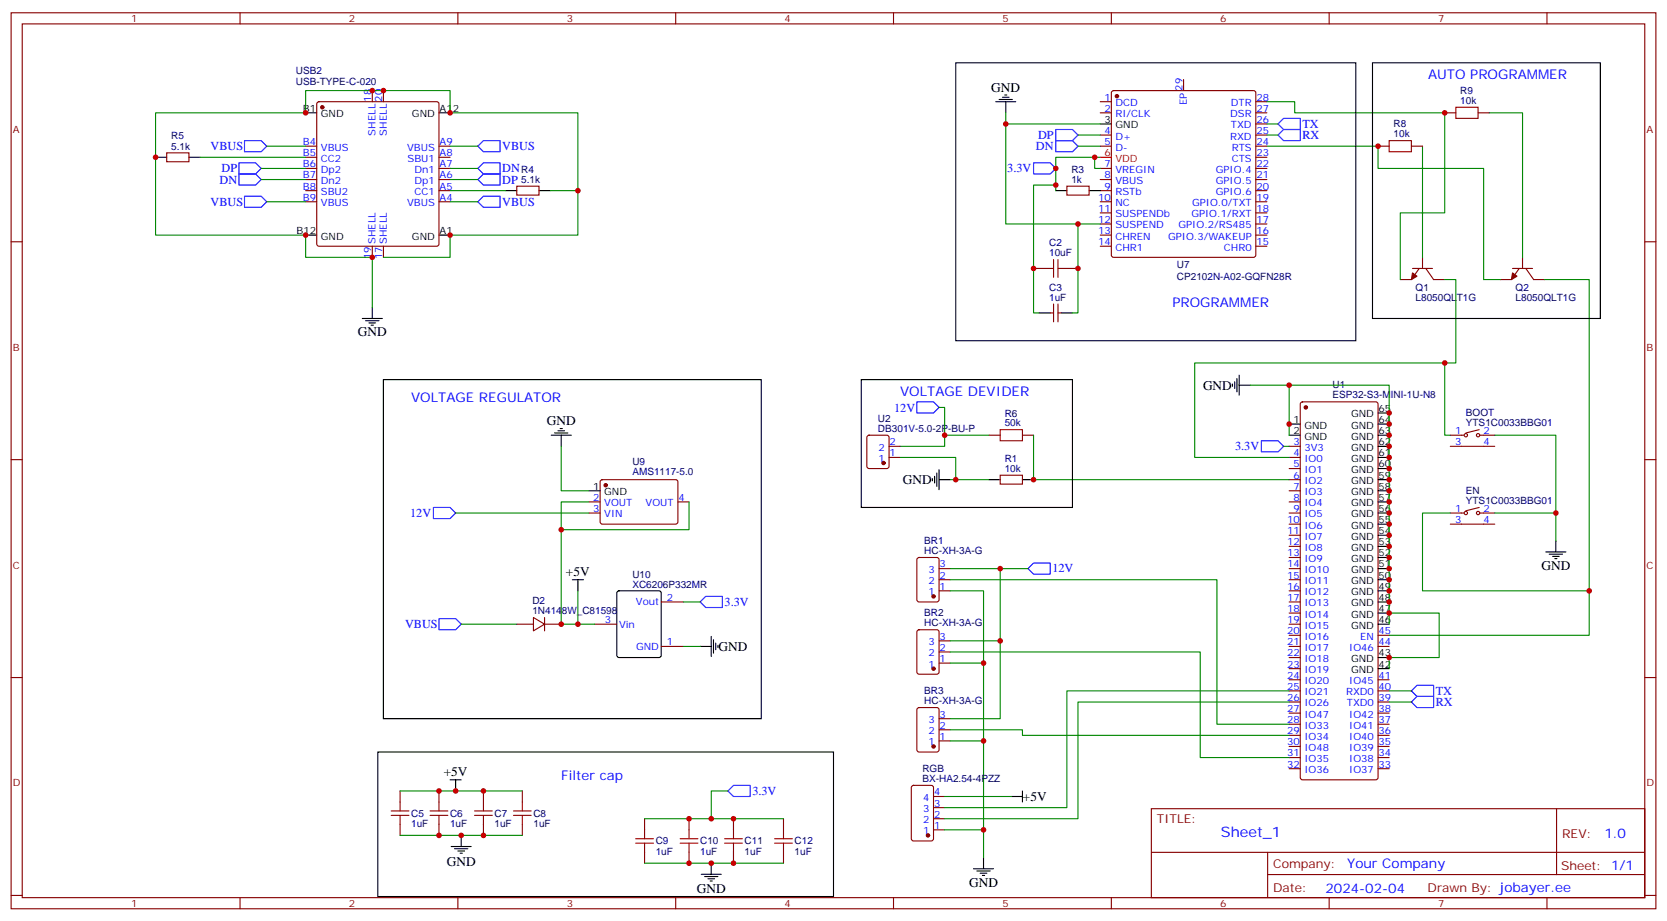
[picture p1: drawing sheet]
<svg xmlns="http://www.w3.org/2000/svg" width="529mm" height="292mm" viewBox="0 0 529 292" stroke-linecap="round" stroke-linejoin="round" font-family="sans-serif">
<g fill="none" stroke="#870000" stroke-width=".35">
<path d="M3.5 4.1h522.1v284.3h-522.1zM7.1 7.6h515v277.3h-515zM76.2 4.1v3.5M145.3 4.1v3.5M214.5 4.1v3.5M283.6 4.1v3.5M352.8 4.1v3.5M421.9 4.1v3.5M491.1 4.1v3.5M100.8 32.5l.4-.2h37.4l.5 .2 .2 .5v44.4l-.2 .5-.5 .2h-37.4l-.5-.2-.2-.5v-44.4zM118.2 28.8v3.5M121.7 28.8v3.5"/>
<path d="M349.2 32.3h3.6M349.2 35.8h3.6M353 29l.5-.2h44.4l.5 .2 .2 .5v51.5l-.2 .5-.5 .2h-44.4l-.5-.3-.2-.4v-51.5zM375.7 25.2v3.6M398.6 32.3h3.6M398.6 35.8h3.6M398.6 39.3h3.6M458.6 35.8h3.5M469.2 35.8h3.5M52.9 48.5h7.1v2.8h-7.1zM97 46.4h3.5M97 53.4h3.5"/>
<path d="M97 57h3.5M97 49.9h3.5M139.3 46.4h3.6M139.3 53.4h3.6M139.3 57h3.6M139.3 49.9h3.6M164 59.1h7.1v2.8h-7.1zM338.7 59.1h7v2.8h-7zM349.2 42.9h3.6M349.2 46.4h3.6M349.2 53.4h3.6M349.2 57h3.6"/>
<path d="M398.6 42.9h3.6M398.6 46.4h3.6M398.6 53.4h3.6M398.6 57h3.6M398.6 49.9h3.6M437.4 46.4h3.6M448 46.4h3.6M3.5 76.7h3.6M97 60.5h3.5M97 64h3.5M118.2 78.1v3.6M121.7 78.1v3.6"/>
<path d="M139.3 60.5h3.6M139.3 64h3.6M349.2 60.5h3.6M349.2 64h3.6M349.2 67.6h3.6M349.2 71.1h3.6M349.2 74.6h3.6M349.2 78.1h3.6M398.6 60.5h3.6M398.6 64h3.6M398.6 67.6h3.6M398.6 71.1h3.6"/>
<path d="M398.6 74.6h3.6M398.6 78.1h3.6M522.1 76.7h3.5M328.1 85.2h3.5M333.4 99.3h1M334.4 96.5v5.6M335.8 96.5v5.6M335.8 99.3h1.1M338.7 85.2h3.5M448.4 85.2h6.3M450.5 85.2l-2.5 3.5h-3.5M451.6 81.7v3.5"/>
<path d="M452.6 85.2l2.5 3.5h3.5M480.1 85.2h6.4M482.2 85.2l-2.4 3.5h-3.6M483.3 81.7v3.5M484.4 85.2l2.4 3.5h3.6M275.4 138.3l.5-.2h5.6l.7 .4v9.5l-.4 .6-5.9 .1-.7-.5v-9.4zM314 138.1h3.5M324.6 138.1h3.5M413 127.7l.5-.2h23.2l.5 .2 .2 .5v118.6l-.2 .5-.5 .2h-23.2l-.5-.3-.3-.4v-118.6zM460.4 138.1h4.2M469.5 136.3l-4.2 1.1M469.9 138.1h4.6"/>
<path d="M3.5 145.9h3.6M187 159.3h3.5M190.7 152.4l.5-.2 23.6 .1 .4 .6-.1 13-.6 .4h-23.6l-.4-.7v-12.7zM215.2 159.3h3.5M282.2 141.6h3.6M282.2 145.2h3.6M317.5 150.8h7.1v2.8h-7.1zM409.2 141.6h3.5M409.2 145.2h3.5M409.2 148.7h3.5M409.2 152.2h3.5M409.2 155.8h3.5"/>
<path d="M409.2 159.3h3.5M460.4 141.6h14.1M522.1 145.9h3.5M187 162.8h3.5M291.3 177.1l.4-.2h5.7l.6 .4 .1 13-.5 .7h-5.9l-.6-.4-.1-13zM409.2 162.8h3.5M409.2 166.3h3.5M409.2 169.9h3.5M409.2 173.4h3.5M409.2 176.9h3.5M460.4 162.8h4.2M460.4 166.3h14.1"/>
<path d="M469.5 161l-4.2 1.1M469.9 162.8h4.6M164 198.1h5.3M169.3 196l3.6 2.1-3.6 2.1zM172.9 198.1h5.3M172.9 196v4.2M188.7 198.1h7.1M209.9 191h7.1M298.1 180.4h3.5M298.1 184h3.5M298.1 187.5h3.5M409.2 180.4h3.5"/>
<path d="M409.2 184h3.5M409.2 187.5h3.5M409.2 191h3.5M409.2 194.6h3.5M409.2 198.1h3.5M3.5 215h3.6M209.9 205.1h7.1M291.3 200.1l.4-.3h5.7l.6 .5 .1 13-.5 .6-5.9 .1-.6-.5-.1-12.9zM298.1 210.4h3.5M298.1 206.9h3.5M298.1 203.4h3.5M409.2 201.6h3.5"/>
<path d="M409.2 205.1h3.5M409.2 208.7h3.5M409.2 212.2h3.5M409.2 215.7h3.5M409.2 219.3h3.5M437.4 201.6h3.6M437.4 205.1h3.6M437.4 215.7h3.6M437.4 219.3h3.6M522.1 215h3.5M291.3 224.7l.4-.2h5.7l.6 .5 .1 12.9-.5 .7-5.9 .1-.6-.5-.1-13zM298.1 235.1h3.5"/>
<path d="M298.1 231.6h3.5M298.1 228.1h3.5M409.2 222.8h3.5M409.2 226.3h3.5M409.2 229.8h3.5M409.2 233.4h3.5M409.2 236.9h3.5M437.4 222.8h3.6M437.4 226.3h3.6M437.4 229.8h3.6M437.4 233.4h3.6M437.4 236.9h3.6"/>
<path d="M127 251v3.5M139.3 251v3.5M153.5 251v3.5M165.8 251v3.5M204.6 259.8v3.5M218.7 259.8v3.5M232.8 259.8v3.5M248.7 259.8v3.5M289.5 249.4l.5-.2h5.6l.7 .5v16.5l-.4 .6-5.9 .1-.7-.5v-16.5zM296.3 259.8h3.6M296.3 256.3h3.6M296.3 252.8h3.6"/>
<path d="M365.5 256.6h156.6v28.3h-156.6zM409.2 240.4h3.5M409.2 243.9h3.5M437.4 240.4h3.6M437.4 243.9h3.6M494.1 256.7v20.8M127 261.6v3.5M139.3 261.6v3.5M153.5 261.6v3.5M165.8 261.6v3.5M204.6 270.4v3.5M218.7 270.4v3.5"/>
<path d="M232.8 270.4v3.5M248.7 270.4v3.5M296.3 263.3h3.6M365.5 270.5h156.5M402.4 277.5h119.6M402.4 270.5v14.1M3.5 284.2h3.6M76.2 284.9v3.5M145.3 284.9v3.5M214.5 284.9v3.5M283.6 284.9v3.5M352.8 284.9v3.5"/>
<path d="M421.9 284.9v3.5M491.1 284.9v3.5M522.1 284.2h3.5"/>
<circle cx="465.3" cy="138.1" r=".53"/>
<circle cx="469.2" cy="138.1" r=".53"/>
<circle cx="465.3" cy="162.8" r=".53"/>
<circle cx="469.2" cy="162.8" r=".53"/>
</g>
<g fill="#870000" stroke="#870000" stroke-width=".35">
<path d="M448.4 86.6l1.4 1.1-1.8 1z"/>
<path d="M480.1 86.6l1.4 1.1-1.7 1z"/>
<circle cx="414.5" cy="129.3" r=".53"/>
<circle cx="354.5" cy="30.5" r=".53"/>
<circle cx="192.3" cy="154" r=".53"/>
<circle cx="296.3" cy="189.3" r=".53"/>
<circle cx="296.3" cy="212.2" r=".53"/>
<circle cx="296.3" cy="236.9" r=".53"/>
<circle cx="294.6" cy="265.1" r=".53"/>
<circle cx="280.5" cy="146.9" r=".53"/>
<circle cx="102.3" cy="34" r=".53"/>
</g>
<g fill="none" stroke="#000" stroke-width=".35">
<path d="M303.4 19.9h127v88.2h-127zM435.7 19.9h72.3v81.2h-72.3zM97 35.8h3.5M139.3 35.8h3.6M316.1 32.3h6.3M317.1 31.6h4.3M318.2 30.9h2.1M318.9 30.2h.7M319.3 32.3v3.5M349.2 39.3h3.6M49.4 49.9h3.5M60 49.9h3.5"/>
<path d="M97 74.6h3.5M139.3 74.6h3.6M160.5 60.5h3.5M171.1 60.5h3.5M335.1 60.5h3.6M345.7 60.5h3.5M118.2 97.5v3.6M329.8 99.3h3.6M336.9 99.3h3.5M115 101.1h6.4M116.1 101.8h4.2M117.1 102.5h2.1"/>
<path d="M117.8 103.2h.7M393.3 119.1v6.3M121.7 120.5h120v107.6h-120zM175 138.1h6.3M176 137.4h4.3M177.1 136.7h2.1M177.8 136h.7M178.2 138.1v3.5M273.4 120.5h67v40.5h-67zM391.2 121.9v.7M391.9 121.2v2.1M392.6 120.1v4.3"/>
<path d="M393.3 122.2h3.6M409.2 134.6h3.5M409.2 138.1h3.5M437.4 134.6h3.6M437.4 138.1h3.6M437.4 131.1h3.6M187 155.8h3.5M296 151.9v.7M296.7 151.2v2.1M297.4 150.1v4.2M298.1 152.2h3.5M298.1 149v6.4"/>
<path d="M314 152.2h3.5M324.6 152.2h3.5M437.4 159.3h3.6M437.4 155.8h3.6M437.4 152.2h3.6M437.4 148.7h3.6M437.4 145.2h3.6M437.4 141.6h3.6M437.4 176.9h3.6M437.4 173.4h3.6M437.4 169.9h3.6M437.4 166.3h3.6"/>
<path d="M437.4 162.8h3.6M490.7 175.2h6.4M491.8 175.9h4.2M492.8 176.6h2.1M493.5 177.3h.7M493.9 171.6v3.6M181.7 184h3.5M183.4 184v3.5M196 187.7l.5-.2h12.7l.6 .4 .1 20.1-.5 .6-12.9 .1-.7-.5v-20zM437.4 198.1h3.6M437.4 194.6h3.6M437.4 191h3.6"/>
<path d="M437.4 187.5h3.6M437.4 184h3.6M437.4 180.4h3.6M222.2 205.1h3.6M225.8 202v6.3M226.5 203v4.3M227.2 204.1v2.1M227.9 204.8v.7M437.4 212.2h3.6M437.4 208.7h3.6M119.9 238.7h144.7v45.8h-144.7zM142.9 247.5h3.5"/>
<path d="M144.6 247.5v3.5M321 252.8h3.6M324.6 251v3.5M143.2 268.6h6.4M144.3 269.3h4.2M145.3 270.1h2.2M146 270.8h.8M146.4 265.1v3.5M222.6 277.5h6.4M223.7 278.2h4.2M224.7 278.9h2.1M225.4 279.6h.7"/>
<path d="M225.8 273.9v3.6M309 275.7h6.4M310.1 276.4h4.2M311.1 277.1h2.2M311.9 277.8h.7M312.2 272.2v3.5"/>
</g>
<path d="M349.2 49.9h3.6" fill="none" stroke="#f00" stroke-width=".35"/>
<g fill="none" stroke="#00f" stroke-width=".35">
<path d="M405.7 39.3l1.8-1.7h5.2v3.5h-5.2zM75.8 55.2h5.3l1.8 1.8-1.8 1.7h-5.3zM75.8 51.7h5.3l1.8 1.7-1.8 1.8h-5.3zM77.6 44.6h5.3l1.8 1.8-1.8 1.8h-5.3zM151.7 57l1.8-1.8h5.2v3.5h-5.2zM151.7 46.4l1.8-1.8h5.2v3.6h-5.2zM153.5 51.7h5.2v3.5h-5.2l-1.8-1.8zM328.1 51.7h5.3l1.7 1.7-1.7 1.8h-5.3zM335.1 44.6h5.3l1.8 1.8-1.8 1.8h-5.3zM335.1 41.1h5.3l1.8 1.8-1.8 1.7h-5.3zM405.7 42.9l1.8-1.8h5.2v3.5h-5.2zM77.6 62.3h5.3l1.8 1.7-1.8 1.8h-5.3z"/>
<path d="M151.7 64l1.8-1.7h5.2v3.5h-5.2zM291 127.5h5.3l1.8 1.8-1.8 1.8h-5.3zM400.4 139.9h5.3l1.8 1.7-1.8 1.8h-5.3zM137.6 161h5.3l1.7 1.8-1.7 1.8h-5.3zM139.3 196.3h5.3l1.8 1.8-1.8 1.7h-5.3zM222.2 191l1.8-1.7h5.3v3.5h-5.3zM326.3 180.4l1.8-1.7h5.3v3.5h-5.3zM448 219.3l1.8-1.8h5.3v3.5h-5.3zM448 222.8l1.8-1.8h5.3v3.5h-5.3zM231.1 251l1.7-1.8h5.3v3.6h-5.3z"/>
</g>
<g fill="none" stroke="#008700" stroke-width=".35">
<path d="M319.3 35.8v3.5h29.9M319.3 39.3v31.8h29.9M402.2 32.3h8.8v3.5h47.6v31.8h-14.1v21.1M402.2 39.3h3.5M472.7 35.8h10.6v45.9M63.5 49.9h33.5M82.9 53.4h14.1M82.9 57h14.1M84.7 46.4h12.3M142.9 46.4h8.8M142.9 53.4h8.8M142.9 57h8.8"/>
<path d="M335.1 58.7h-7v40.6h1.7M342.2 42.9h7M342.2 46.4h7M347.5 49.9v3.5h1.7M349.2 49.9h-14.1v10.6M402.2 46.4h35.2v7h33.6v35.3h5.2M402.2 42.9h3.5M451.6 46.4v35.3M84.7 64h12.3M142.9 64h8.8M142.9 60.5h17.6M174.6 60.5h8.8"/>
<path d="M342.2 71.1v28.2h-1.8M121.7 81.7h21.2v-7.1h40.5v-38.8h-40.5v-7h-45.9v7h-47.6v38.8h47.6v7.1h21.2v15.8M458.6 88.7h3.5v26.5h-82.9v30h30M490.4 88.7h14.1v112.9h-63.5M458.6 115.2v22.9h1.8M298.1 129.3h1.8v8.8M314 138.1h-14.1v3.5h-14.1M328.1 138.1v14.1h81.1M396.9 122.2h12.3v15.9M409.2 122.2h31.8v75.9M474.5 138.1h19.4v24.7M178.2 141.6v14.2h8.8"/>
<path d="M187 159.3h-8.8v38.8h10.5M218.7 159.3v8.8h-40.5M285.8 145.2h17.6v7M301.6 152.2h12.4M407.5 141.6h1.7M144.6 162.8h42.4M460.4 162.8h-8.8v24.7h52.9M474.5 162.8h19.4v8.8M146.4 198.1h17.6M183.4 187.5v10.6M217 191h5.2M301.6 187.5h10.6v22.9h-10.6"/>
<path d="M301.6 180.4h15.9v47.7h-15.9M301.6 184h84.7v45.8h22.9M317.5 180.4h8.8M441 194.6h15.8v14.1h-15.8v3.5M217 205.1h5.2M301.6 206.9h79.4v33.5h28.2M301.6 203.4h15.9M312.2 210.4v24.7h-10.6M409.2 219.3h-70.5v37h-38.8M441 219.3h7M301.6 231.6h23v1.8h84.6M312.2 235.1v37.1"/>
<path d="M409.2 222.8h-67v37h-42.3M441 222.8h7M127 251h38.8M204.6 259.8h44.1M231.1 251h-5.3v8.8M299.9 252.8h21.1M127 265.1h38.8M204.6 273.9h44.1M299.9 263.3h12.3"/>
</g>
<g fill="none" stroke="#a10000" stroke-width=".35">
<path d="M462.1 34h7.1v3.6h-7.1zM441 44.6h7v3.6h-7zM331.6 85.2h2.8M334.4 82.4v5.6M335.8 85.2h2.9M335.8 82.4v5.6M317.5 136.3h7.1v3.6h-7.1zM124.2 258.8h5.6M124.2 257.4h5.6M127 254.5v2.9M127 258.8v2.8M136.5 258.8h5.7"/>
<path d="M136.5 257.4h5.7M139.3 254.5v2.9M139.3 258.8v2.8M150.6 258.8h5.7M150.6 257.4h5.7M153.5 254.5v2.9M153.5 258.8v2.8M163 258.8h5.6M163 257.4h5.6M165.8 254.5v2.9M165.8 258.8v2.8M201.8 267.6h5.6"/>
<path d="M201.8 266.2h5.6M204.6 263.3v2.9M204.6 267.6v2.8M215.9 267.6h5.6M215.9 266.2h5.6M218.7 263.3v2.9M218.7 267.6v2.8M230 267.6h5.7M230 266.2h5.7M232.8 263.3v2.9M232.8 267.6v2.8M245.9 267.6h5.6"/>
<path d="M245.9 266.2h5.6M248.7 263.3v2.9M248.7 267.6v2.8"/>
</g>
<g fill="#c00">
<circle cx="347.5" cy="49.9" r=".88"/>
<circle cx="319.3" cy="39.3" r=".88"/>
<circle cx="335.1" cy="53.4" r=".88"/>
<circle cx="441" cy="194.6" r=".88"/>
<circle cx="441" cy="191" r=".88"/>
<circle cx="441" cy="187.5" r=".88"/>
<circle cx="441" cy="184" r=".88"/>
<circle cx="441" cy="180.4" r=".88"/>
<circle cx="441" cy="176.9" r=".88"/>
<circle cx="441" cy="173.4" r=".88"/>
<circle cx="441" cy="169.9" r=".88"/>
<circle cx="441" cy="166.3" r=".88"/>
<circle cx="441" cy="162.8" r=".88"/>
<circle cx="441" cy="159.3" r=".88"/>
<circle cx="441" cy="155.8" r=".88"/>
<circle cx="441" cy="152.2" r=".88"/>
<circle cx="441" cy="148.7" r=".88"/>
<circle cx="441" cy="145.2" r=".88"/>
<circle cx="441" cy="141.6" r=".88"/>
<circle cx="441" cy="138.1" r=".88"/>
<circle cx="441" cy="134.6" r=".88"/>
<circle cx="409.2" cy="134.6" r=".88"/>
<circle cx="409.2" cy="122.2" r=".88"/>
<circle cx="441" cy="131.1" r=".88"/>
<circle cx="441" cy="208.7" r=".88"/>
<circle cx="342.2" cy="71.1" r=".88"/>
<circle cx="335.1" cy="58.7" r=".88"/>
<circle cx="178.2" cy="168.1" r=".88"/>
<circle cx="183.4" cy="198.1" r=".88"/>
<circle cx="328.1" cy="85.2" r=".88"/>
<circle cx="342.2" cy="85.2" r=".88"/>
<circle cx="218.7" cy="259.8" r=".88"/>
<circle cx="232.8" cy="259.8" r=".88"/>
<circle cx="218.7" cy="273.9" r=".88"/>
<circle cx="232.8" cy="273.9" r=".88"/>
<circle cx="139.3" cy="251" r=".88"/>
<circle cx="153.5" cy="251" r=".88"/>
<circle cx="139.3" cy="265.1" r=".88"/>
<circle cx="153.5" cy="265.1" r=".88"/>
<circle cx="146.4" cy="265.1" r=".88"/>
<circle cx="225.8" cy="273.9" r=".88"/>
<circle cx="144.6" cy="251" r=".88"/>
<circle cx="225.8" cy="259.8" r=".88"/>
<circle cx="312.2" cy="210.4" r=".88"/>
<circle cx="317.5" cy="203.4" r=".88"/>
<circle cx="317.5" cy="180.4" r=".88"/>
<circle cx="312.2" cy="235.1" r=".88"/>
<circle cx="312.2" cy="263.3" r=".88"/>
<circle cx="493.9" cy="162.8" r=".88"/>
<circle cx="504.5" cy="187.5" r=".88"/>
<circle cx="458.6" cy="115.2" r=".88"/>
<circle cx="303.4" cy="152.2" r=".88"/>
<circle cx="299.9" cy="138.1" r=".88"/>
<circle cx="121.7" cy="28.8" r=".88"/>
<circle cx="118.2" cy="28.8" r=".88"/>
<circle cx="97" cy="35.8" r=".88"/>
<circle cx="49.4" cy="49.9" r=".88"/>
<circle cx="142.9" cy="35.8" r=".88"/>
<circle cx="142.9" cy="74.6" r=".88"/>
<circle cx="97" cy="74.6" r=".88"/>
<circle cx="118.2" cy="81.7" r=".88"/>
<circle cx="183.4" cy="60.5" r=".88"/>
<circle cx="458.6" cy="35.8" r=".88"/>
<circle cx="437.4" cy="46.4" r=".88"/>
<circle cx="328.1" cy="152.2" r=".88"/>
<circle cx="178.2" cy="198.1" r=".88"/>
</g>
<text font-size="4.6" fill="#00f" x="387.6" y="265.7">Sheet_1</text>
<g font-size="4.2">
<text x="314.7" y="29.1">GND</text>
<text x="113.6" y="106.7">GND</text>
<text x="381.9" y="123.7">GND</text>
<text x="173.6" y="134.9">GND</text>
<text x="286.6" y="153.7">GND</text>
<text x="179.7" y="182.9">+5V</text>
<text x="489.3" y="180.8">GND</text>
<text x="228.1" y="206.6">GND</text>
<text x="140.9" y="246.4">+5V</text>
<text x="324.7" y="254.2">+5V</text>
<text x="141.8" y="274.7">GND</text>
<text x="307.6" y="281.3">GND</text>
<text x="221.2" y="283.5">GND</text>
</g>
<g font-size="4.2" fill="#00f">
<text x="453.3" y="25.2">AUTO PROGRAMMER</text>
<text x="372.2" y="97.5">PROGRAMMER</text>
<text x="285.8" y="125.8">VOLTAGE DEVIDER</text>
<text x="130.5" y="127.5">VOLTAGE REGULATOR</text>
<text x="178.2" y="247.5">Filter cap</text>
<text x="509.3" y="265.9">1.0</text>
<text x="427.7" y="275.5">Your Company</text>
<text x="420.7" y="283.3">2024-02-04</text>
</g>
<g font-size="3.9" fill="#00f">
<text x="413.5" y="40.6">TX</text>
<text x="66.9" y="47.7">VBUS</text>
<text x="159.5" y="47.7">VBUS</text>
<text x="328.8" y="47.7">DN</text>
<text x="329.5" y="44.1">DP</text>
<text x="413.5" y="44.1">RX</text>
<text x="69.7" y="58.2">DN</text>
<text x="70.3" y="54.7">DP</text>
<text x="159.5" y="54.7">DN</text>
<text x="159.5" y="58.2">DP</text>
<text x="319.7" y="54.7">3.3V</text>
<text x="66.9" y="65.3">VBUS</text>
<text x="159.5" y="65.3">VBUS</text>
<text x="283.9" y="130.7">12V</text>
<text x="392.1" y="142.9">3.3V</text>
<text x="130.2" y="164.1">12V</text>
<text x="334.1" y="181.6">12V</text>
<text x="230" y="192.3">3.3V</text>
<text x="128.6" y="199.2">VBUS</text>
<text x="455.8" y="220.5">TX</text>
<text x="455.8" y="224">RX</text>
<text x="238.8" y="252.2">3.3V</text>
</g>
<g font-size="3.9" fill="#800">
<text x="367.2" y="261.2">TITLE:</text>
<text x="495.9" y="265.9">REV:</text>
<text x="404.1" y="275.4">Company:</text>
<text x="495.5" y="276">Sheet: 1/1</text>
<text x="404.1" y="283.1">Date:</text>
<text x="453.2" y="283.2">Drawn By: jobayer.ee</text>
</g>
<g font-size="3.2" fill="#800">
<text x="41.6" y="7.1">1</text>
<text x="110.8" y="7.1">2</text>
<text x="179.9" y="7.1">3</text>
<text x="249.1" y="7.1">4</text>
<text x="318.2" y="7.1">5</text>
<text x="387.3" y="7.1">6</text>
<text x="456.5" y="7.1">7</text>
<text x="4.1" y="42.2">A</text>
<text x="522.6" y="42.2">A</text>
<text x="4.1" y="111.3">B</text>
<text x="522.6" y="111.3">B</text>
<text x="4.1" y="180.4">C</text>
<text x="522.6" y="180.4">C</text>
<text x="4.1" y="249.6">D</text>
<text x="522.6" y="249.6">D</text>
<text x="41.6" y="287.9">1</text>
<text x="110.8" y="287.9">2</text>
<text x="179.9" y="287.9">3</text>
<text x="249.1" y="287.9">4</text>
<text x="318.2" y="287.9">5</text>
<text x="387.3" y="287.9">6</text>
<text x="456.5" y="287.9">7</text>
</g>
<g font-size="3.2" fill="#000080">
<text x="93.9" y="23.6">USB2</text>
<text x="93.9" y="27">USB-TYPE-C-020</text>
<text x="463.6" y="29.8">R9</text>
<text x="463.6" y="33">10k</text>
<text x="442.4" y="40.4">R8</text>
<text x="54.3" y="47.4">5.1k</text>
<text x="54.3" y="44.2">R5</text>
<text x="442.4" y="43.6">10k</text>
<text x="165.5" y="58">5.1k</text>
<text x="165.5" y="54.8">R4</text>
<text x="340.1" y="58">1k</text>
<text x="340.1" y="55">R3</text>
<text x="333" y="81.3">10uF</text>
<text x="333" y="78.1">C2</text>
<text x="373.6" y="88.8">CP2102N-A02-GQFN28R</text>
<text x="373.6" y="85.2">U7</text>
<text x="333" y="95.4">1uF</text>
<text x="333" y="92.3">C3</text>
<text x="449.4" y="95.7">L8050QLT1G</text>
<text x="449.4" y="92.5">Q1</text>
<text x="481.1" y="95.7">L8050QLT1G</text>
<text x="481.1" y="92.5">Q2</text>
<text x="423" y="123.2">U1</text>
<text x="423" y="126.3">ESP32-S3-MINI-1U-N8</text>
<text x="465.3" y="131.9">BOOT</text>
<text x="278.7" y="137.1">DB301V-5.0-2P-BU-P</text>
<text x="278.7" y="134">U2</text>
<text x="318.9" y="135.3">50k</text>
<text x="318.9" y="132.2">R6</text>
<text x="465.3" y="135.3">YTS1C0033BBG01</text>
<text x="200.7" y="147.5">U9</text>
<text x="318.9" y="149.8">10k</text>
<text x="318.9" y="146.6">R1</text>
<text x="200.7" y="150.8">AMS1117-5.0</text>
<text x="465.3" y="160">YTS1C0033BBG01</text>
<text x="465.3" y="156.6">EN</text>
<text x="293.4" y="172.7">BR1</text>
<text x="293.4" y="175.9">HC-XH-3A-G</text>
<text x="200.7" y="183.3">U10</text>
<text x="169" y="191.7">D2</text>
<text x="200.7" y="186.4">XC6206P332MR</text>
<text x="169" y="194.9">1N4148W_C81598</text>
<text x="293.4" y="195.6">BR2</text>
<text x="293.4" y="198.8">HC-XH-3A-G</text>
<text x="293.4" y="220.3">BR3</text>
<text x="293.4" y="223.5">HC-XH-3A-G</text>
<text x="292.8" y="245.1">RGB</text>
<text x="292.8" y="248.2">BX-HA2.54-4PZZ</text>
<text x="130.5" y="262.5">1uF</text>
<text x="130.5" y="259.2">C5</text>
<text x="142.9" y="262.5">1uF</text>
<text x="142.9" y="259.2">C6</text>
<text x="157" y="262.5">1uF</text>
<text x="157" y="259.2">C7</text>
<text x="169.3" y="262.5">1uF</text>
<text x="169.3" y="259.2">C8</text>
<text x="208.1" y="268">C9</text>
<text x="222.2" y="268">C10</text>
<text x="236.4" y="268">C11</text>
<text x="252.2" y="268">C12</text>
<text x="208.1" y="271.3">1uF</text>
<text x="222.2" y="271.3">1uF</text>
<text x="236.4" y="271.3">1uF</text>
<text x="252.2" y="271.3">1uF</text>
</g>
<g font-size="3.2" fill="#00f">
<text x="375.4" y="28.8" transform="rotate(-90 375.4 28.8)">29</text>
<text x="117.8" y="32.3" transform="rotate(-90 117.8 32.3)">18</text>
<text x="121.4" y="32.3" transform="rotate(-90 121.4 32.3)">20</text>
<text x="350.6" y="31.9">1</text>
<text x="350.6" y="35.5">2</text>
<text x="354.1" y="33.7">DCD</text>
<text x="376.8" y="33.4" transform="rotate(-90 376.8 33.4)">EP</text>
<text x="390.7" y="33.7">DTR</text>
<text x="398.8" y="35.5">27</text>
<text x="398.8" y="31.9">28</text>
<text x="354.1" y="37.2">RI/CLK</text>
<text x="390.5" y="37.2">DSR</text>
<text x="390.8" y="40.7">TXD</text>
<text x="398.8" y="39">26</text>
<text x="96.2" y="46">B4</text>
<text x="101.8" y="47.8">VBUS</text>
<text x="119.2" y="43.1" transform="rotate(-90 119.2 43.1)">SHELL</text>
<text x="122.8" y="43.1" transform="rotate(-90 122.8 43.1)">SHELL</text>
<text x="129.2" y="47.8">VBUS</text>
<text x="139.5" y="46">A9</text>
<text x="350.6" y="42.5">4</text>
<text x="350.6" y="46">5</text>
<text x="354.1" y="44.3">D+</text>
<text x="354.1" y="47.8">D-</text>
<text x="390.5" y="44.3">RXD</text>
<text x="391" y="47.8">RTS</text>
<text x="398.8" y="46">24</text>
<text x="398.8" y="42.5">25</text>
<text x="96.2" y="53.1">B6</text>
<text x="96.2" y="49.6">B5</text>
<text x="101.8" y="51.3">CC2</text>
<text x="129.4" y="51.3">SBU1</text>
<text x="139.5" y="49.6">A8</text>
<text x="139.5" y="53.1">A7</text>
<text x="350.6" y="53.1">7</text>
<text x="391" y="51.3">CTS</text>
<text x="398.8" y="53.1">22</text>
<text x="398.8" y="49.6">23</text>
<text x="96.2" y="56.6">B7</text>
<text x="101.8" y="58.4">Dn2</text>
<text x="101.8" y="54.9">Dp2</text>
<text x="131.6" y="54.9">Dn1</text>
<text x="131.6" y="58.4">Dp1</text>
<text x="139.5" y="56.6">A6</text>
<text x="350.6" y="56.6">8</text>
<text x="354.1" y="54.9">VREGIN</text>
<text x="354.1" y="58.4">VBUS</text>
<text x="386" y="58.4">GPIO.5</text>
<text x="386" y="54.9">GPIO.4</text>
<text x="398.8" y="56.6">21</text>
<text x="96.2" y="63.7">B9</text>
<text x="96.2" y="60.1">B8</text>
<text x="101.8" y="65.4">VBUS</text>
<text x="101.8" y="61.9">SBU2</text>
<text x="129.2" y="65.4">VBUS</text>
<text x="131.6" y="61.9">CC1</text>
<text x="139.5" y="60.1">A5</text>
<text x="139.5" y="63.7">A4</text>
<text x="348.6" y="63.7">10</text>
<text x="350.6" y="60.1">9</text>
<text x="354.1" y="61.9">RSTb</text>
<text x="354.1" y="65.4">NC</text>
<text x="378.4" y="65.4">GPIO.0/TXT</text>
<text x="386" y="61.9">GPIO.6</text>
<text x="398.8" y="63.7">19</text>
<text x="398.8" y="60.1">20</text>
<text x="348.6" y="67.2">11</text>
<text x="348.6" y="70.7">12</text>
<text x="354.1" y="69">SUSPENDb</text>
<text x="378.2" y="69">GPIO.1/RXT</text>
<text x="398.8" y="70.7">17</text>
<text x="398.8" y="67.2">18</text>
<text x="119.2" y="77.4" transform="rotate(-90 119.2 77.4)">SHELL</text>
<text x="122.8" y="77.4" transform="rotate(-90 122.8 77.4)">SHELL</text>
<text x="348.6" y="74.3">13</text>
<text x="348.6" y="77.8">14</text>
<text x="354.1" y="72.5">SUSPEND</text>
<text x="354.1" y="76">CHREN</text>
<text x="370.8" y="76">GPIO.3/WAKEUP</text>
<text x="374.1" y="72.5">GPIO.2/RS485</text>
<text x="398.8" y="77.8">15</text>
<text x="398.8" y="74.3">16</text>
<text x="117.8" y="82.2" transform="rotate(-90 117.8 82.2)">19</text>
<text x="121.4" y="82.2" transform="rotate(-90 121.4 82.2)">17</text>
<text x="354.1" y="79.6">CHR1</text>
<text x="388.5" y="79.6">CHR0</text>
<text x="461.9" y="137.8">1</text>
<text x="471" y="137.8">2</text>
<text x="278.9" y="143.1">2</text>
<text x="282.4" y="141.3">2</text>
<text x="410.6" y="141.3">3</text>
<text x="414.1" y="143.1">3V3</text>
<text x="461.9" y="141.3">3</text>
<text x="471" y="141.3">4</text>
<text x="278.9" y="146.6">1</text>
<text x="282.4" y="144.8">1</text>
<text x="410.6" y="144.8">4</text>
<text x="410.6" y="148.3">5</text>
<text x="414.1" y="146.6">IO0</text>
<text x="410.6" y="151.9">6</text>
<text x="410.6" y="155.4">7</text>
<text x="414.1" y="150.1">IO1</text>
<text x="414.1" y="153.6">IO2</text>
<text x="188.3" y="158.9">2</text>
<text x="191.8" y="160.7">VOUT</text>
<text x="204.9" y="160.7">VOUT</text>
<text x="215.4" y="158.9">4</text>
<text x="410.6" y="158.9">8</text>
<text x="414.1" y="157.2">IO3</text>
<text x="414.1" y="160.7">IO4</text>
<text x="188.3" y="162.5">3</text>
<text x="191.8" y="164.2">VIN</text>
<text x="408.5" y="166">10</text>
<text x="410.6" y="162.5">9</text>
<text x="414.1" y="164.2">IO5</text>
<text x="414.1" y="167.7">IO6</text>
<text x="461.9" y="166">3</text>
<text x="461.9" y="162.5">1</text>
<text x="471" y="166">4</text>
<text x="471" y="162.5">2</text>
<text x="408.5" y="169.5">11</text>
<text x="408.5" y="173">12</text>
<text x="414.1" y="171.3">IO7</text>
<text x="408.5" y="176.6">13</text>
<text x="414.1" y="174.8">IO8</text>
<text x="414.1" y="178.3">IO9</text>
<text x="294.8" y="185.4">2</text>
<text x="294.8" y="181.9">3</text>
<text x="298.3" y="183.6">2</text>
<text x="298.3" y="180.1">3</text>
<text x="408.5" y="180.1">14</text>
<text x="408.5" y="183.6">15</text>
<text x="414.1" y="181.9">IO10</text>
<text x="414.1" y="185.4">IO11</text>
<text x="211.7" y="190.7">2</text>
<text x="294.8" y="188.9">1</text>
<text x="298.3" y="187.1">1</text>
<text x="408.5" y="187.1">16</text>
<text x="408.5" y="190.7">17</text>
<text x="414.1" y="188.9">IO12</text>
<text x="192" y="197.7">3</text>
<text x="201.8" y="192.1">Vout</text>
<text x="408.5" y="194.2">18</text>
<text x="408.5" y="197.7">19</text>
<text x="414.1" y="192.4">IO13</text>
<text x="414.1" y="196">IO14</text>
<text x="196.5" y="199.1">Vin</text>
<text x="298.3" y="203">3</text>
<text x="408.5" y="201.3">20</text>
<text x="414.1" y="199.5">IO15</text>
<text x="414.1" y="203">IO16</text>
<text x="431.8" y="203">EN</text>
<text x="437.6" y="201.3">45</text>
<text x="201.9" y="206.2">GND</text>
<text x="211.7" y="204.8">1</text>
<text x="294.8" y="208.3">2</text>
<text x="294.8" y="204.8">3</text>
<text x="298.3" y="206.6">2</text>
<text x="408.5" y="204.8">21</text>
<text x="408.5" y="208.3">22</text>
<text x="414.1" y="206.6">IO17</text>
<text x="428.3" y="206.6">IO46</text>
<text x="437.6" y="204.8">44</text>
<text x="294.8" y="211.8">1</text>
<text x="298.3" y="210.1">1</text>
<text x="408.5" y="211.8">23</text>
<text x="408.5" y="215.4">24</text>
<text x="414.1" y="210.1">IO18</text>
<text x="414.1" y="213.6">IO19</text>
<text x="437.6" y="215.4">41</text>
<text x="408.5" y="218.9">25</text>
<text x="414.1" y="217.1">IO20</text>
<text x="414.1" y="220.7">IO21</text>
<text x="427.3" y="220.7">RXD0</text>
<text x="428.3" y="217.1">IO45</text>
<text x="437.6" y="218.9">40</text>
<text x="298.3" y="227.7">3</text>
<text x="408.5" y="222.4">26</text>
<text x="408.5" y="226">27</text>
<text x="414.1" y="224.2">IO26</text>
<text x="414.1" y="227.7">IO47</text>
<text x="427.5" y="224.2">TXD0</text>
<text x="428.3" y="227.7">IO42</text>
<text x="437.6" y="226">38</text>
<text x="437.6" y="222.4">39</text>
<text x="294.8" y="233">2</text>
<text x="294.8" y="229.5">3</text>
<text x="298.3" y="231.2">2</text>
<text x="408.5" y="229.5">28</text>
<text x="408.5" y="233">29</text>
<text x="414.1" y="231.2">IO33</text>
<text x="428.3" y="231.2">IO41</text>
<text x="437.6" y="233">36</text>
<text x="437.6" y="229.5">37</text>
<text x="294.8" y="236.5">1</text>
<text x="298.3" y="234.8">1</text>
<text x="408.5" y="236.5">30</text>
<text x="414.1" y="234.8">IO34</text>
<text x="414.1" y="238.3">IO48</text>
<text x="428.3" y="238.3">IO39</text>
<text x="428.3" y="234.8">IO40</text>
<text x="437.6" y="236.5">35</text>
<text x="408.5" y="240.1">31</text>
<text x="408.5" y="243.6">32</text>
<text x="414.1" y="241.8">IO35</text>
<text x="414.1" y="245.4">IO36</text>
<text x="428.3" y="245.4">IO37</text>
<text x="428.3" y="241.8">IO38</text>
<text x="437.6" y="243.6">33</text>
<text x="437.6" y="240.1">34</text>
<text x="293" y="257.7">3</text>
<text x="293" y="254.2">4</text>
<text x="296.5" y="255.9">3</text>
<text x="296.5" y="252.4">4</text>
<text x="293" y="261.2">2</text>
<text x="296.5" y="263">1</text>
<text x="296.5" y="259.5">2</text>
<text x="293" y="264.8">1</text>
</g>
<g font-size="3.2">
<text x="96.2" y="35.5">B1</text>
<text x="139.5" y="35.5">A12</text>
<text x="101.8" y="37.2">GND</text>
<text x="130.8" y="37.2">GND</text>
<text x="350.6" y="39">3</text>
<text x="354.1" y="40.7">GND</text>
<text x="94.2" y="74.3">B12</text>
<text x="101.8" y="76">GND</text>
<text x="130.8" y="76">GND</text>
<text x="139.5" y="74.3">A1</text>
<text x="437.6" y="130.7">65</text>
<text x="410.6" y="134.2">1</text>
<text x="410.6" y="137.8">2</text>
<text x="414.1" y="136">GND</text>
<text x="428.9" y="136">GND</text>
<text x="428.9" y="132.5">GND</text>
<text x="437.6" y="137.8">63</text>
<text x="437.6" y="134.2">64</text>
<text x="414.1" y="139.5">GND</text>
<text x="428.9" y="143.1">GND</text>
<text x="428.9" y="139.5">GND</text>
<text x="437.6" y="141.3">62</text>
<text x="428.9" y="146.6">GND</text>
<text x="437.6" y="148.3">60</text>
<text x="437.6" y="144.8">61</text>
<text x="188.3" y="155.4">1</text>
<text x="428.9" y="153.6">GND</text>
<text x="428.9" y="150.1">GND</text>
<text x="437.6" y="155.4">58</text>
<text x="437.6" y="151.9">59</text>
<text x="191.8" y="157.2">GND</text>
<text x="428.9" y="160.7">GND</text>
<text x="428.9" y="157.2">GND</text>
<text x="437.6" y="158.9">57</text>
<text x="428.9" y="167.7">GND</text>
<text x="428.9" y="164.2">GND</text>
<text x="437.6" y="166">55</text>
<text x="437.6" y="162.5">56</text>
<text x="428.9" y="171.3">GND</text>
<text x="437.6" y="173">53</text>
<text x="437.6" y="169.5">54</text>
<text x="428.9" y="178.3">GND</text>
<text x="428.9" y="174.8">GND</text>
<text x="437.6" y="176.6">52</text>
<text x="428.9" y="185.4">GND</text>
<text x="428.9" y="181.9">GND</text>
<text x="437.6" y="183.6">50</text>
<text x="437.6" y="180.1">51</text>
<text x="428.9" y="188.9">GND</text>
<text x="437.6" y="190.7">48</text>
<text x="437.6" y="187.1">49</text>
<text x="428.9" y="196">GND</text>
<text x="428.9" y="192.4">GND</text>
<text x="437.6" y="197.7">46</text>
<text x="437.6" y="194.2">47</text>
<text x="428.9" y="199.5">GND</text>
<text x="437.6" y="208.3">43</text>
<text x="428.9" y="213.6">GND</text>
<text x="428.9" y="210.1">GND</text>
<text x="437.6" y="211.8">42</text>
</g>
<g font-size="3.2" fill="#f00">
<text x="350.6" y="49.6">6</text>
<text x="354.1" y="51.3">VDD</text>
</g>
</svg>
